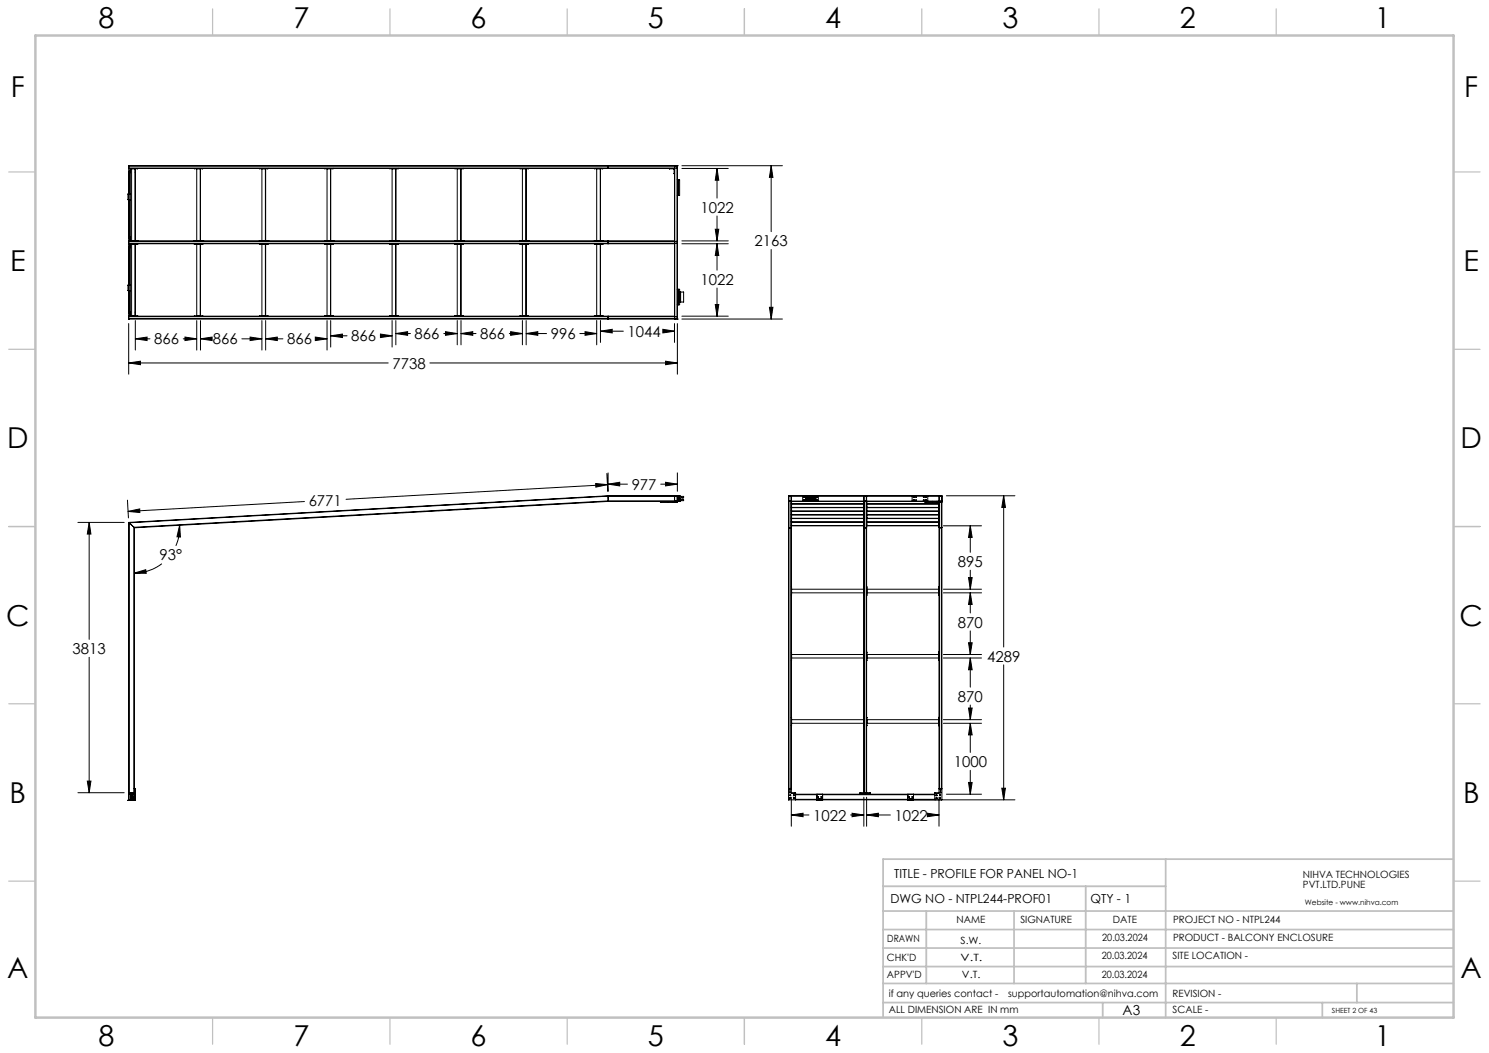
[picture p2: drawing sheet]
<svg xmlns="http://www.w3.org/2000/svg" width="420mm" height="297mm" viewBox="0 0 420 297" stroke-linecap="round" stroke-linejoin="round" font-family="sans-serif">
<g fill="none" stroke="#000" stroke-width=".28">
<path d="M36.1 54.7v1.6h.7M36.1 54.7h.1M36.1 54.7h.7M36.3 56.3h.1M36.3 54.7h.1M36.3 47.4l.1 .1M36.3 46.8l.1 43.2-.1-.1M36.3 48.6l.5 .1M36.3 47.4h154.8M36.3 46.8h154.8M36.4 46.7l-.1 .1M36.4 47.5h152.4"/>
<path d="M36.4 46.7h153.9M36.4 47.5h2.5M36.4 48.7v6M36.4 56.3v10.5M36.5 47.5v.1M36.8 47.6v20.3M37.1 47.6v20.3M38.1 47.6v20.3M38.2 47.6v20.3M38.2 48.6h.1M38.2 47.6h.1M38.2 48.6v.1"/>
<path d="M38.2 47.6v1M38.7 47.5v.1M38.8 47.5v.1M54.8 47.5h2.4M54.9 47.5v.1M55.5 47.6v20.3M56.5 47.6v20.3M56.6 47.6v20.3M57.1 47.5v.1M57.2 47.5h.1M73.2 47.5h2.4M73.3 47.5v.1"/>
<path d="M73.9 47.6v20.3M74.9 47.6v20.3M75.5 47.5v.1M75.6 47.5h.1M91.5 47.5h2.5M91.7 47.5v.1M92.3 47.6v20.3M93.2 47.6v20.3M93.3 47.6v20.3M93.8 47.5v.1M93.9 47.5h.1M93.9 47.5v.1"/>
<path d="M109.9 47.5h2.4M110 47.5v.1M110.6 47.6v20.3M111.6 47.6v20.3M112.2 47.5v.1M112.3 47.5h.1M128.3 47.5h2.4M128.4 47.5v.1M129 47.6v20.3M130 47.6v20.3M130.6 47.5v.1M130.7 47.5h.1"/>
<path d="M130.7 47.5v.1M146.6 47.5h2.4M146.8 47.5v.1M147.4 47.6v20.3M148.3 47.6v20.3M148.4 47.6v20.3M148.9 47.5v.1M149 47.5h.1M167.6 47.5h2.5M167.7 47.5v.1M168.3 47.6v20.3M169.3 47.6v20.3"/>
<path d="M169.4 47.6v20.3M169.9 47.5v.1M170 47.5v.1M171.5 46.8v.7M171.5 46.8h.1M188.8 47.5h.1M188.8 47.5v.1M188.8 47.5h1.5v20.5M188.8 47.6h1.2M190 47.6h.2l-.1 .1M190 47.6l.1 .1M190.1 48.9l.2 .1z"/>
<path d="M190.1 47.7v1.2M190.3 46.7h.1M190.3 46.7h.7M190.3 46.7v43.3M191 46.7h.1M191 46.7v43.3M191.1 47.4v20.7M191.1 46.7v.1M191.1 46.7h.1M191.1 46.8v.6M191.1 50.7h.6v4.4h-.6M191.4 50.7v4.4"/>
<path d="M192.3 47.5h13.1M192.3 46.7h28.4M202.2 47.5l.5 3.3h-.9zM202.2 47.5v8.4M217.5 46.7l.5 3.3h-1zM217.5 46.7v18.6M36.3 68.6l.1 .2M36.3 69.7l.5 .1M36.3 68.1h154.8M36.3 68.6h154.8M36.4 67.9l-.1 .2M36.4 68.8h153.9v20.4h-153.9"/>
<path d="M36.4 67.9h153.9M36.4 67.9h.1M36.4 68.8h2.5M36.4 69.8v10.6M36.5 67.9h.1M36.5 68.8h.1M36.5 67.2l.2 .1zM36.8 66.8l-.5 .3M36.8 68.8v20.3M37.1 68.8v20.3M37.9 68.8h.1M38.1 68.8v20.3"/>
<path d="M38.2 68.8v20.3M38.7 67.9h.1M38.7 68.8h.1M38.8 67.9h.1M38.8 68.8h.1M38.9 67.9h.1M54.8 68.8h2.4M54.8 67.9h.1M54.9 67.9h.1M54.9 68.8h.1M55.5 68.8v20.3M56.5 68.8v20.3"/>
<path d="M56.6 68.8v20.3M57.1 67.9h.1M57.1 68.8h.1M57.2 67.9h.1M73.2 68.8h2.4M73.2 67.9h.1M73.3 67.9h.1M73.3 68.8h.1M73.9 68.8v20.3M74.9 68.8v20.3M75.5 67.9h.1M75.5 68.8h.1"/>
<path d="M75.6 67.9h.1M91.5 68.8h2.5M91.5 67.9h.1M91.7 67.9h.1M91.7 68.8h.1M92.3 68.8v20.3M93.2 68.8v20.3M93.3 68.8v20.3M93.8 67.9h.1M93.8 68.8h.1M93.9 67.9h.1M93.9 68.8h.1"/>
<path d="M94 67.9h.1M109.9 68.8h2.4M109.9 67.9h.1M110 67.9h.1M110 68.8h.1M110.6 68.8v20.3M111.6 68.8v20.3M112.2 67.9h.1M112.2 68.8h.1M112.3 67.9h.1M128.3 68.8h2.4M128.3 67.9h.1"/>
<path d="M128.4 67.9h.1M128.4 68.8h.1M129 68.8v20.3M130 68.8v20.3M130.6 67.9h.1M130.6 68.8h.1M130.7 67.9h.1M130.7 68.8h.1M146.6 68.8h2.4M146.6 67.9h.1M146.8 67.9h.1M146.8 68.8h.1"/>
<path d="M147.4 68.8v20.3M148.3 68.8v20.3M148.4 68.8v20.3M148.9 67.9h.1M148.9 68.8h.1M149 67.9h.1M167.6 68.8h2.5M167.6 67.9h.1M167.7 67.9h.1M167.7 68.8h.1M168.3 68.8v20.3M169.3 68.8v20.3"/>
<path d="M169.4 68.8v20.3M169.9 67.9h.1M169.9 68.8h.1M170 67.9h.1M170 68.8h.1M170.1 67.9h.1M171.5 67.9v.2zM171.5 68.6v.2zM171.5 68.1v.5M191.1 68.6v20.7M191.1 68.1v.5M192.3 67.9h13.1"/>
<path d="M192.3 68.8h13.1M201.8 64.7h.9l-.5 3.2zM202.2 68.8l.5 3.3h-.9zM202.2 60.9v7M202.2 68.8v7.4M217.5 70.4v19.6M36.3 82h.1M36.3 80.4h.1M36.3 89.8l.1 .2M36.3 89.3h154.8M36.3 89.8h154.8M36.3 91.3v14.2"/>
<path d="M36.4 89.2l-.1 .1M36.4 90h153.9M36.4 82v6M36.4 89.2h2.5M36.5 89.1v.1M36.8 80.4h-.7v1.6h.7M36.8 88l-.5 .1M38.2 88v.1M38.2 89.1h.1M38.2 88.1h.1M38.2 95.6l3.3-.5v1zM38.2 90.4v8.3"/>
<path d="M38.2 95.6h4.1M38.2 88.1v1M38.7 89.1v.1M38.8 89.1v.1M51.7 95.6h3.8M52.2 95.1l3.3 .5-3.3 .5zM54.8 89.2h2.4M54.9 89.1v.1M55.5 90.4v8.3M56.6 95.6l3.2-.5v1zM56.6 95.6h2.2M56.6 90.4v8.3"/>
<path d="M57.1 89.1v.1M68.2 95.6h5.7M70.6 95.1l3.3 .5-3.3 .5zM73.2 89.2h2.4M73.3 89.1v.1M73.9 90.4v8.3M74.9 95.6l3.3-.5v1zM74.9 95.6h4.9M74.9 90.4v8.3M75.5 89.1v.1M88.9 95.1l3.4 .5-3.4 .5zM89.2 95.6h3.1"/>
<path d="M91.5 89.2h2.5M91.7 89.1v.1M92.3 90.4v8.3M93.3 94.7l3.3-.5v1zM93.3 90.4v7.5M93.3 94.7h4.6M93.8 89.1v.1M93.9 89.1v.1M107.3 94.7h3.3M107.3 94.2l3.3 .5-3.3 .5zM109.9 89.2h2.4M110 89.1v.1"/>
<path d="M110.6 90.4v7.5M111.7 94.1l3.3-.5v1zM111.7 90.4v6.9M111.7 94.1h4.1M112.2 89.1v.1M125.2 94.1h3.8M125.7 93.6l3.3 .5-3.3 .5zM128.3 89.2h2.4M128.4 89.1v.1M129 90.4v6.9M130 94.1l3.4-.5v1zM130 94.1h4.3"/>
<path d="M130 90.4v6.9M130.6 89.1v.1M130.7 89.1v.1M143.7 94.1h3.7M144 93.6l3.4 .5-3.4 .5zM146.6 89.2h2.4M146.8 89.1v.1M147.4 90.4v6.9M148.4 94.1l3.3-.5v1zM148.4 94.1h5.8M148.4 90.4v6.9M148.9 89.1v.1"/>
<path d="M163.5 94.1h4.8M165 93.6l3.3 .5-3.3 .5zM167.6 89.2h2.5M167.7 89.1v.1M168.3 90.4v6.9M169.4 93.4l3.3-.5v1zM169.4 90.4v6.2M169.4 93.4h6.4M169.9 89.1v.1M170 89.1v.1M171.5 89.2v.1zM171.5 89.8v.2z"/>
<path d="M171.5 89.3v.5M187 92.9l3.3 .5-3.3 .5zM187.5 93.4h2.8M190.3 90h.1M190.3 91.3v5.3M190.3 90h.7M191 90h.1M191.1 89.8v.2M191.1 90h.1M191.1 89.3v.5M191.1 81.6h.6v4.4h-.6M191.1 91.3v14.2"/>
<path d="M191.4 81.6v4.4M191.7 82.4h1.1v2.8h-1.1M191.7 82.4v2.8M191.9 82.4v2.8M192.3 89.2h13.1M192.3 90h28.4M201.8 85.9h.9l-.5 3.3zM202.2 81.2v8M217 86.7h1l-.5 3.3zM36.3 102.4l3.3-.5v1zM36.3 102.4h73.2M121.2 102.4h69.9"/>
<path d="M187.7 101.9l3.4 .5-3.4 .5zM168 136.4l3.3 .3-3.2 .7zM171.2 133.6l.3 5M171.3 136.7l-73.7 4.1M171.5 139.8v.1M171.5 139.8l19.6 .1M171.5 139.9l-135.1 7.6M171.5 139.8l-135.2 7.6M171.5 139.9l.1 1.4M171.5 139.9h19.6M171.5 136.6l3.3-.6v1.1zM171.5 133.4v5.2"/>
<path d="M171.5 136.6h5.5M186.4 136.6h4.7M187.7 136l3.4 .6-3.4 .5zM190.3 139.9v1.5M190.3 139.9h.7M190.3 139.8v.1M191 139.8l.1 .1M191 139.9v1.5M191.1 139.9l1.7 .1v.3l-.2 .1a.32 .32 0 0 0-.5 0 .32 .32 0 0 0 .1 .5 .32 .32 0 0 0 .5-.1l.1 .4-.8 .1M191.1 133.4v5.2M191.4 139.9v1.5M191.7 139.9v1.5h-.6"/>
<path d="M191.7 139.9v.1M222.4 139.9h43.3M222.4 139.9v1.5M222.5 139.8l-.1 .1M222.5 139.9v1.5M223.1 139.8l.1 .1M223.1 139.9h.1M223.2 139.9v1.4M226.4 139.9v1.5M227.2 140h2.8M227.2 139.9v.5M230 139.9v.5"/>
<path d="M230.8 139.9v1.5M243.8 139.8v83.8M243.8 139.9v1.5M244.3 139.8v83.8M244.3 139.9v1.5M257.3 139.9v1.5M261.7 139.9v1.5M265 139.8l-.1 .1 .1 1.5M265 139.9v1.5M265.5 139.9v1.5M265.5 139.8l.2 .1M265.7 139.9v1.5"/>
<path d="M266.9 139.8h19.4M283.1 139.8l.5 3.3h-1zM283.1 139.8v42.7M22 147.4h13M25.2 147.4l.4 3.2h-1zM25.2 147.4v32.9M35.9 141.1l.3 5M36.1 144.2l3.3-.7v1.1zM36.3 147.4l.1 .1M36.3 147.4v78.3M36.4 147.5v76.1M36.4 147.5l1.4 1.2"/>
<path d="M37.8 148.7l.1 .2M37.8 148.7v75.3M37.9 148.9v73.5M45.6 159a13.2 13.2 0 0 1-7.7 2.6M50.7 148.2l.2 3.3-1-.1zM50.7 148.2l-.2 2.6-.9 3.1M85.9 141.5l-49.8 2.7M171.6 141.3v.1M171.6 141.3h19.5M171.6 141.4l-133.7 7.5M171.6 141.3l-133.8 7.4M186.4 141.5h-.1l.1 .1"/>
<path d="M186.4 141.5h3.7M186.4 141.6h3.7M186.4 141.5v.1M188.3 141.4v.1M188.5 141.4v.1M189.7 141.4v.1M189.8 141.4v.1M190.1 141.5h.2M190.1 141.6h.2M190.1 141.5v.1M190.3 141.5h.2M190.3 141.6h.2"/>
<path d="M190.3 141.4v.1M190.3 141.5v.1M190.3 141.4h.7M190.4 141.4v.1M190.5 141.5v.1M190.5 141.5h.4M190.5 141.6h.4M190.9 141.5h.2l-.2 .1M190.9 141.5v.1M190.9 141.4v.1M191.1 141.4h-19.5M191.1 141.4l-.1 .1"/>
<path d="M191.7 140.3h.1M191.7 141.3h.2M191.7 140.9h.1M191.7 140.9v.1M191.8 140.3v.6M192 141.3h-.1M222.4 148.7l.1 .2zM222.4 141.3l.1 81.1M222.4 141.4h40.7M222.4 141.4h.1M222.4 141.4h43.3M222.4 141.4v84.1"/>
<path d="M223.2 141.3l-.1 .1M223.2 148.7l-.7 .2M223.2 141.3l-.1 81.1M223.2 141.4v82.3l1.1 .1M223.2 146.2h20.4M223.2 148.2h20.4M223.2 147.3h20.4M223.2 145.3h20.4M223.2 144.1h20.4M223.2 143.2h20.4M223.2 142.1h20.4M223.2 148.1h.1"/>
<path d="M223.2 143h.1M223.2 143.1h.1M223.2 146h.1M223.2 146.3h.1M223.2 142h.1M223.2 142.2h.1M223.2 147.1h.1M223.2 147.2h.1M223.2 145h.1M223.2 145.1h.1M223.2 144h.1M223.2 144.2h.1"/>
<path d="M223.3 148.3h20.3M223.3 141.4l-.1 6.9M223.3 146.3h20.3M223.3 147.2h20.3M223.3 145.2h20.3M223.3 144.2h20.3M223.3 143.1h20.3M223.3 142.2h20.3M227.2 140.4h.1M227.2 140.8h.1M227.2 140.4v.4M227.2 140.3h2.8"/>
<path d="M227.2 141.2h2.8M227.2 140.8v.5h2.8v-.5M227.2 140.9h2.8M227.2 140.4h2.8M227.2 140.8h2.8M230 140.4h.1M230 140.8h.1M230 140.4v.4M243.6 141.4v6.9M243.6 148.1h.1M243.6 143h.1M243.6 143.1h.1"/>
<path d="M243.6 146h.1M243.6 146.3h.1M243.6 142h.1M243.6 142.2h.1M243.6 147.1h.1M243.6 147.2h.1M243.6 145h.1M243.6 145.1h.1M243.6 144h.1M243.6 144.2h.1M243.6 141.4l.1 82.2M243.7 148.7l.6 .2"/>
<path d="M244.4 148.7l-.1 .2zM244.4 141.4v82.2M244.4 146.2h20.5M244.4 148.2h20.5M244.4 147.3h20.5M244.4 145.3h20.5M244.4 144.1h20.5M244.4 143.2h20.5M244.4 142.1h20.5M244.4 148.1h.1M244.4 143h.1M244.4 143.1h.1"/>
<path d="M244.4 146h.1M244.4 146.3h.1M244.4 142h.1M244.4 142.2h.1M244.4 147.1h.1M244.4 147.2h.1M244.4 145h.1M244.4 145.1h.1M244.4 144h.1M244.4 144.2h.1M244.5 148.3h20.3M244.5 146.3h20.3"/>
<path d="M244.5 141.4l-.1 6.9M244.5 147.2h20.3M244.5 145.2h20.3M244.5 144.2h20.3M244.5 143.1h20.3M244.5 142.2h20.3M261.1 141.5h-.2l.2 .1M261.1 141.5h4.4M261.1 141.6h4.4M261.1 141.5v.1M263 141.4v.1M263.1 141.4h1.2"/>
<path d="M263.1 141.4v.1M264.3 141.4h.1M264.3 141.4v.1M264.3 141.4h1.4M264.4 141.4v.1M264.8 141.6l.1 82.2h-1.1M264.8 141.4v.1M264.8 148.1h.1M264.8 148.3h.1M264.8 143h.1M264.8 143.1h.1M264.8 146h.1"/>
<path d="M264.8 146.3h.1M264.8 142h.1M264.8 142.2h.1M264.8 147.1h.1M264.8 147.2h.1M264.8 145h.1M264.8 145.1h.1M264.8 144h.1M264.8 144.2h.1M264.9 148.7l.6 .2M264.9 141.4v.1M265 141.6v80.8"/>
<path d="M265 141.4v.1M265.5 141.6h.2M265.5 141.5h.2M265.5 141.5v.1M265.5 141.6v80.8M265.6 141.4v.1M265.7 148.7l-.2 .2zM265.7 141.3l-.2 .2M265.7 141.4h.1M265.7 141.4v84.1M266.1 148.3h10.8M273.7 148.3l.5 3.3h-1z"/>
<path d="M273.7 148.3v7.5M37.9 161.6l3.2-.9 .1 1zM223.2 165.5v2.4M223.2 167.8h.1M223.2 165.6h.1M223.3 166.2h20.3M223.3 167.2h20.3M243.6 167.8h.1M243.6 165.6h.1M243.6 165.5v2.4M244.4 165.5v2.4M244.4 167.8h.1"/>
<path d="M244.4 165.6h.1M244.5 166.2h20.3M244.5 167.2h20.3M264.8 167.8h.1M264.8 165.6h.1M264.8 165.5h.1M264.8 167.9h.1M266.1 166.2h10.8M266.1 167.2h10.8M273.2 162.9h1l-.5 3.3zM273.7 167.2l.5 3.3h-1zM273.7 160.8v5.4"/>
<path d="M273.7 167.2v5.7M273.7 177.9v6.7M25.2 185.4v38.2M223.2 183.9v2.4M223.2 184h.1M223.2 186.2h.1M223.3 184.6h20.3M223.3 185.6h20.3M243.6 184h.1M243.6 186.2h.1M243.6 183.9v2.4M244.4 183.9v2.4"/>
<path d="M244.4 184h.1M244.4 186.2h.1M244.5 184.6h20.3M244.5 185.6h20.3M264.8 183.9h.1M264.8 184h.1M264.8 186.2h.1M264.8 186.3h.1M266.1 184.6h10.8M266.1 185.6h10.8M273.2 181.3h1l-.5 3.3zM273.2 199.7h1l-.5 3.3z"/>
<path d="M273.7 185.6l.5 3.3h-1zM273.7 185.6v8.2M273.7 198.9v4.1M283.1 187.5v38.1M223.2 202.3v2.4M223.2 204.6h.1M223.2 202.4h.1M223.3 203h20.3M223.3 204h20.3M243.6 204.6h.1M243.6 202.4h.1M243.6 202.3v2.4"/>
<path d="M244.4 202.3v2.4M244.4 204.6h.1M244.4 202.4h.1M244.5 203h20.3M244.5 204h20.3M264.8 204.6h.1M264.8 202.4h.1M264.8 202.3h.1M264.8 204.7h.1M266.1 203h10.8M266.1 204h10.8M273.7 204l.5 3.3h-1z"/>
<path d="M273.7 204v8.2M273.7 217.3v6.7M22 223.6h13M24.6 220.3h1l-.4 3.3zM36.1 225.7h.1M36.1 225.8h.1M36.1 225.7v.1M36.1 225.8h.9M36.1 225.7h.9M36.3 224h.1M36.3 225.5l.4 .1-.3-.1v-1.4h1.4v1.4l-.3 .1 .4-.1M36.3 223.6h.1"/>
<path d="M36.4 223.8h.1M36.4 223.6h1.5M36.4 224h1.4M36.4 223.6v.4M36.4 223.8h1.4M36.4 224l-.1 .2M36.9 225.6h.1M36.9 225.3h.1M36.9 225.3v.4M36.9 224.7h.1M36.9 224.9h.1M36.9 225.3v.3"/>
<path d="M36.9 224.9l.1 .2M36.9 224.8h.1M36.9 225.3v-1h.4v1M37 224.5h.2M37 224.5h.1M37 225.1h.2M37 225.1h.1M37 225.7v.1M37 224.9h.2M37 224.5v.4M37 224.9v.2M37 224.5l-.1 .4"/>
<path d="M37.2 224.5l.1 .4M37.2 225.1h.1M37.2 225.7v.1M37.2 224.9h.1M37.2 224.5v.4M37.2 225.8h.9M37.2 225.7h.9M37.3 224.7h.1M37.3 224.9h.1M37.3 225.3v.3M37.3 225.6h.1M37.3 225.3h.1"/>
<path d="M37.3 224.9v.2M37.3 224.6v.4M37.3 224.8h.1M37.3 225.3v.4M37.7 224l.2 .2M37.8 223.8h.1M37.8 224h.1M37.9 224h.1M37.9 223.8v.1M37.9 225.5v.1M37.9 222.4v.1M37.9 223.7v.1"/>
<path d="M37.9 222.4l.3 .1M37.9 222.5v1.2M37.9 223.9v1.6M37.9 225.6v.1M37.9 225.5h.3M37.9 223.9h.2M37.9 223.8h.2M37.9 222.5h.3M37.9 223.7h.2M38.1 225.8h.1M38.1 225.7h.1M38.1 225.7v.1"/>
<path d="M38.1 225.5h.1M38.1 222.5h.1M38.1 222.5v3M38.2 225.5l-.3 .1M38.2 222.5v3M222.4 225.5l8 .1M222.4 225.5l.1 .1M222.5 222.4l-.1 .1M222.5 222.4h.6M222.7 222.6h.2l-.1 .3zM223.1 222.4l.1 .1M223.2 223.6h1.1"/>
<path d="M223.2 229.9l3.3-.5v1zM223.2 224.9v8.1M223.2 229.9h5M224.3 223.8l.1 .1M224.3 223.6v2M224.3 223.8h.1M224.3 223.6v.2M224.4 224h18.3M224.4 224.2h6M224.4 225.5h6M230.4 225.7h.1M230.4 224h.1"/>
<path d="M230.4 224v1.8h1.6M230.5 225.7h1.5M230.9 225.2h.7v.4h-.7zM231 225.6h.1M231 225.3v.3M231 225.3h.1M231 225.6h.5M231 225.3h.5M231.1 225.6h.3M231.1 225.6h.1M231.1 225.3h.1M231.1 225.3h.3"/>
<path d="M231.1 225.2v.1M231.3 225.2v.1M231.4 225.6h.1M231.5 225.3v.3M231.5 225.3h.1M231.5 225.6h.1M232 225.8h.1M232 225.7h.1M232 224h.1M232 225.6h24.1M232 224v1.8M232 224.2h24.1"/>
<path d="M232 225.5h24.1M239.9 229.9h3.8M240.3 229.4l3.4 .5-3.4 .5zM242.5 223.8h.2zM242.7 223.6h-.2v.4M242.7 223.6h2.7M242.7 224h2.7M242.7 223.8h2.7M242.7 223.6v.4M243.7 224.9v8.1M244.4 229.9l3.4-.5v1zM244.4 229.9h6.7"/>
<path d="M244.4 224.9v8.1M245.4 223.6h.1v.4M245.4 223.8h.1zM245.4 224h.1M245.4 223.6v.4M245.5 224h18.2M256.1 225.7h.1M256.1 224v1.8M256.1 224h.1M256.1 225.8h1.5M256.1 225.7h1.5M256.1 225.7v.1"/>
<path d="M256.5 225.2h.7v.4h-.7zM256.6 225.3v.3M256.6 225.6h.1M256.6 225.3h.1M256.7 225.3h.1M256.7 225.6h.1M256.7 225.3v.3M256.7 225.3h.4M256.7 225.6h.4M256.8 225.6h.1M256.8 225.2v.1M257 225.2v.1"/>
<path d="M257 225.6h.1M257.1 225.6h.1M257.1 225.3h.1M257.1 225.3v.3M257.4 225.6h28.9M257.6 225.7h.1M257.6 225.7v.1M257.7 224l-.1 1.8M257.7 224h.1M257.7 224.2h6M257.7 225.5h6M261.6 229.4l3.3 .5-3.3 .5z"/>
<path d="M262.9 229.9h2M263.7 223.8h.1M263.8 223.6v2M263.8 223.8l-.1 .1M263.8 223.6h1.1M263.8 223.6v.2M264.9 224.9v8.1M265 222.4l-.1 .1M265 222.4h.6M265.6 222.4l.1 .1M265.7 225.5v.1M265.7 225.5l-.1 .1"/>
<path d="M266.9 224h10M273.2 220.7h1l-.5 3.3zM282.6 222.3h1l-.5 3.3z"/>
<circle cx="36.6" cy="48.3" r=".16"/>
<circle cx="36.6" cy="48.3" r=".09"/>
<circle cx="36.6" cy="69.5" r=".16"/>
<circle cx="36.6" cy="67.3" r=".16"/>
<circle cx="36.6" cy="69.4" r=".1"/>
<circle cx="36.6" cy="88.4" r=".16"/>
<circle cx="36.6" cy="88.4" r=".1"/>
<circle cx="226.9" cy="140.2" r=".09"/>
<circle cx="226.9" cy="141" r=".1"/>
<circle cx="226.9" cy="141" r=".11"/>
<circle cx="226.9" cy="140.2" r=".11"/>
<circle cx="230.4" cy="141" r=".11"/>
<circle cx="230.4" cy="140.2" r=".1"/>
<circle cx="230.4" cy="140.2" r=".08"/>
<circle cx="230.4" cy="141" r=".09"/>
<circle cx="257.7" cy="140.2" r=".12"/>
<circle cx="257.7" cy="140.2" r=".08"/>
<circle cx="257.7" cy="141" r=".08"/>
<circle cx="257.7" cy="141" r=".12"/>
<circle cx="258.4" cy="141.1" r=".15"/>
<circle cx="258.4" cy="140.1" r=".14"/>
<circle cx="258.4" cy="141.1" r=".1"/>
<circle cx="258.4" cy="140.1" r=".09"/>
<circle cx="260.6" cy="141.1" r=".09"/>
<circle cx="260.6" cy="141.1" r=".16"/>
<circle cx="260.6" cy="140.1" r=".16"/>
<circle cx="260.6" cy="140.1" r=".08"/>
<circle cx="261.2" cy="140.2" r=".08"/>
<circle cx="261.2" cy="141" r=".08"/>
<circle cx="261.2" cy="141" r=".11"/>
<circle cx="261.2" cy="140.2" r=".11"/>
<circle cx="222.8" cy="223.5" r=".16"/>
<circle cx="222.8" cy="223.5" r=".1"/>
<circle cx="222.8" cy="222.7" r=".1"/>
<circle cx="222.9" cy="224.3" r=".16"/>
<circle cx="222.9" cy="224.3" r=".08"/>
<circle cx="222.9" cy="225.1" r=".08"/>
<circle cx="223" cy="225.1" r=".15"/>
<circle cx="223.9" cy="224.3" r=".16"/>
<circle cx="223.9" cy="224.3" r=".08"/>
<circle cx="223.9" cy="225.1" r=".08"/>
<circle cx="223.9" cy="225.1" r=".15"/>
<circle cx="230.8" cy="224.8" r=".08"/>
<circle cx="231.6" cy="224.8" r=".09"/>
<circle cx="256.5" cy="224.8" r=".1"/>
<circle cx="257.3" cy="224.8" r=".08"/>
<circle cx="264.2" cy="225.1" r=".08"/>
<circle cx="264.2" cy="224.3" r=".09"/>
<circle cx="264.2" cy="224.3" r=".15"/>
<circle cx="264.2" cy="225.1" r=".15"/>
<circle cx="265.2" cy="224.3" r=".1"/>
<circle cx="265.2" cy="225.1" r=".1"/>
<circle cx="265.2" cy="225.1" r=".16"/>
<circle cx="265.2" cy="224.3" r=".16"/>
<circle cx="265.3" cy="222.7" r=".17"/>
<circle cx="265.3" cy="222.7" r=".08"/>
<circle cx="265.3" cy="223.5" r=".08"/>
<circle cx="265.3" cy="223.5" r=".15"/>
</g>
<g fill="none" stroke="#c0c0c0" stroke-width=".35">
<path d="M60 2.5v7.5M110 2.5v7.5M160 2.5v7.5M210 2.5v7.5M260 2.5v7.5M310 2.5v7.5M360 2.5v7.5M2.5 48.5h7.5M410 48.5h7.5M2.5 98.5h7.5M410 98.5h7.5M2.5 148.5h7.5"/>
<path d="M410 148.5h7.5M2.5 198.5h7.5M410 198.5h7.5M2.5 248.5h7.5M410 248.5h7.5M60 287v7.5M110 287v7.5M160 287v7.5M210 287v7.5M260 287v7.5M310 287v7.5M360 287v7.5"/>
</g>
<g fill="none" stroke="#c0c0c0" stroke-width=".5">
<path d="M249.1 257h160.9M249.1 250h79.7M261.3 257v20.4M286 257v20.4M306.2 250v27.4M328.8 242.3v44.7M410 242.3h-160.9v44.7M249.1 272.6h160.9M249.1 267.4h160.9M249.1 262.2h160.9M249.1 277.4h160.9M382.7 277.4v5.4"/>
<path d="M249.1 282.8h160.9M311 282.8v4.2M373 282.8v4.2"/>
</g>
<path d="M10 10h400v277h-400z" fill="none" stroke="#c0c0c0" stroke-width=".7"/>
<path d="M171.5 136.6l3.3-.6v1.1zM187.7 136l3.4 .6-3.4 .5zM36.1 144.2l3.3-.7v1.1zM168 136.4l3.3 .3-3.2 .7zM24.6 220.3h1l-.4 3.3zM25.2 147.4l.4 3.2h-1zM37.9 161.6l3.2-.9 .1 1zM50.7 148.2l.2 3.3-1-.1zM283.1 139.8l.5 3.3h-1zM282.6 222.3h1l-.5 3.3zM273.7 148.3l.5 3.3h-1zM273.2 162.9h1l-.5 3.3zM273.7 167.2l.5 3.3h-1zM273.2 181.3h1l-.5 3.3zM273.7 185.6l.5 3.3h-1zM273.2 199.7h1l-.5 3.3zM273.7 204l.5 3.3h-1zM273.2 220.7h1l-.5 3.3zM223.2 229.9l3.3-.5v1zM240.3 229.4l3.4 .5-3.4 .5zM244.4 229.9l3.4-.5v1zM261.6 229.4l3.3 .5-3.3 .5zM187.7 101.9l3.4 .5-3.4 .5zM36.3 102.4l3.3-.5v1zM38.2 95.6l3.3-.5v1zM52.2 95.1l3.3 .5-3.3 .5zM56.6 95.6l3.2-.5v1zM70.6 95.1l3.3 .5-3.3 .5zM74.9 95.6l3.3-.5v1zM88.9 95.1l3.4 .5-3.4 .5zM93.3 94.7l3.3-.5v1zM107.3 94.2l3.3 .5-3.3 .5zM111.7 94.1l3.3-.5v1zM125.7 93.6l3.3 .5-3.3 .5zM130 94.1l3.4-.5v1zM144 93.6l3.4 .5-3.4 .5zM148.4 94.1l3.3-.5v1zM165 93.6l3.3 .5-3.3 .5zM169.4 93.4l3.3-.5v1zM187 92.9l3.3 .5-3.3 .5zM202.2 47.5l.5 3.3h-.9zM201.8 64.7h.9l-.5 3.2zM202.2 68.8l.5 3.3h-.9zM201.8 85.9h.9l-.5 3.3zM217.5 46.7l.5 3.3h-1zM217 86.7h1l-.5 3.3z" fill="#000"/>
<g font-size="8.1">
<text x="27.8" y="8">8</text>
<text x="82.8" y="8">7</text>
<text x="132.8" y="8">6</text>
<text x="182.8" y="8">5</text>
<text x="232.8" y="8">4</text>
<text x="282.8" y="8">3</text>
<text x="332.8" y="8">2</text>
<text x="387.8" y="8">1</text>
<text x="3" y="27.2">F</text>
<text x="413" y="27.2">F</text>
<text x="2.8" y="76.5">E</text>
<text x="412.8" y="76.5">E</text>
<text x="2" y="126.5">D</text>
<text x="412" y="126.5">D</text>
<text x="1.7" y="176.5">C</text>
<text x="411.7" y="176.5">C</text>
<text x="2.7" y="226.5">B</text>
<text x="412.7" y="226.5">B</text>
<text x="2" y="275.7">A</text>
<text x="412" y="275.7">A</text>
<text x="27.8" y="295">8</text>
<text x="82.8" y="295">7</text>
<text x="132.8" y="295">6</text>
<text x="182.8" y="295">5</text>
<text x="232.8" y="295">4</text>
<text x="282.8" y="295">3</text>
<text x="332.8" y="295">2</text>
<text x="387.8" y="295">1</text>
</g>
<g font-size="4.2">
<text x="197.6" y="60">1022</text>
<text x="212.8" y="69.5">2163</text>
<text x="197.6" y="80.3">1022</text>
<text x="117" y="95.7">866</text>
<text x="135.4" y="95.7">866</text>
<text x="155.3" y="95.7">996</text>
<text x="177" y="95">1044</text>
<text x="43.5" y="97.2">866</text>
<text x="60" y="97.2">866</text>
<text x="81" y="97.2">866</text>
<text x="99.1" y="96.3">866</text>
<text x="110.7" y="104">7738</text>
<text x="87.1" y="142.7">6771</text>
<text x="178.2" y="138.1">977</text>
<text x="45" y="158.1">93°</text>
<text x="270.2" y="159.9">895</text>
<text x="270.2" y="177">870</text>
<text x="20.5" y="184.4">3813</text>
<text x="278.4" y="186.6">4289</text>
<text x="270.2" y="197.9">870</text>
<text x="269" y="216.4">1000</text>
<text x="229.4" y="231.5">1022</text>
<text x="252.3" y="231.5">1022</text>
</g>
<text font-size="3.9" x="316.7" y="286.4">A3</text>
<g font-size="3.5">
<text x="252.2" y="247.7">TITLE - PROFILE FOR PANEL NO-1</text>
<text x="251.2" y="254.8">DWG NO - NTPL244-PROF01</text>
<text x="307.6" y="254.8">QTY - 1</text>
</g>
<g font-size="2.8">
<text x="367.5" y="247.7">NIHVA TECHNOLOGIES</text>
<text x="367.5" y="250.5">PVT.LTD.PUNE</text>
<text x="269.8" y="260.4">NAME</text>
<text x="287.8" y="260.4">SIGNATURE</text>
<text x="313.9" y="260.5">DATE</text>
<text x="330.9" y="260.5">PROJECT NO - NTPL244</text>
<text x="250.3" y="265.7">DRAWN</text>
<text x="270.9" y="266.1">S.W.</text>
<text x="310.9" y="265.5">20.03.2024</text>
<text x="330.9" y="265.5">PRODUCT - BALCONY ENCLOSURE</text>
<text x="250.2" y="271.1">CHK'D</text>
<text x="250.2" y="275.8">APPV'D</text>
<text x="270.9" y="271.1">V.T.</text>
<text x="271.3" y="275.8">V.T.</text>
<text x="310.8" y="270.6">20.03.2024</text>
<text x="310.8" y="275.8">20.03.2024</text>
<text x="330.7" y="270.6">SITE LOCATION -</text>
<text x="250.7" y="281.1">if any queries contact -</text>
<text x="284.3" y="281.1">supportautomation@nihva.com</text>
<text x="330.7" y="281.1">REVISION -</text>
<text x="250.7" y="285.6">ALL DIMENSION ARE IN mm</text>
<text x="330.7" y="285.6">SCALE -</text>
</g>
<text font-size="2.1" x="368.1" y="255.1">Website - www.nihva.com</text>
<text font-size="2" x="375.7" y="285.6">SHEET 2 OF 43</text>
</svg>
